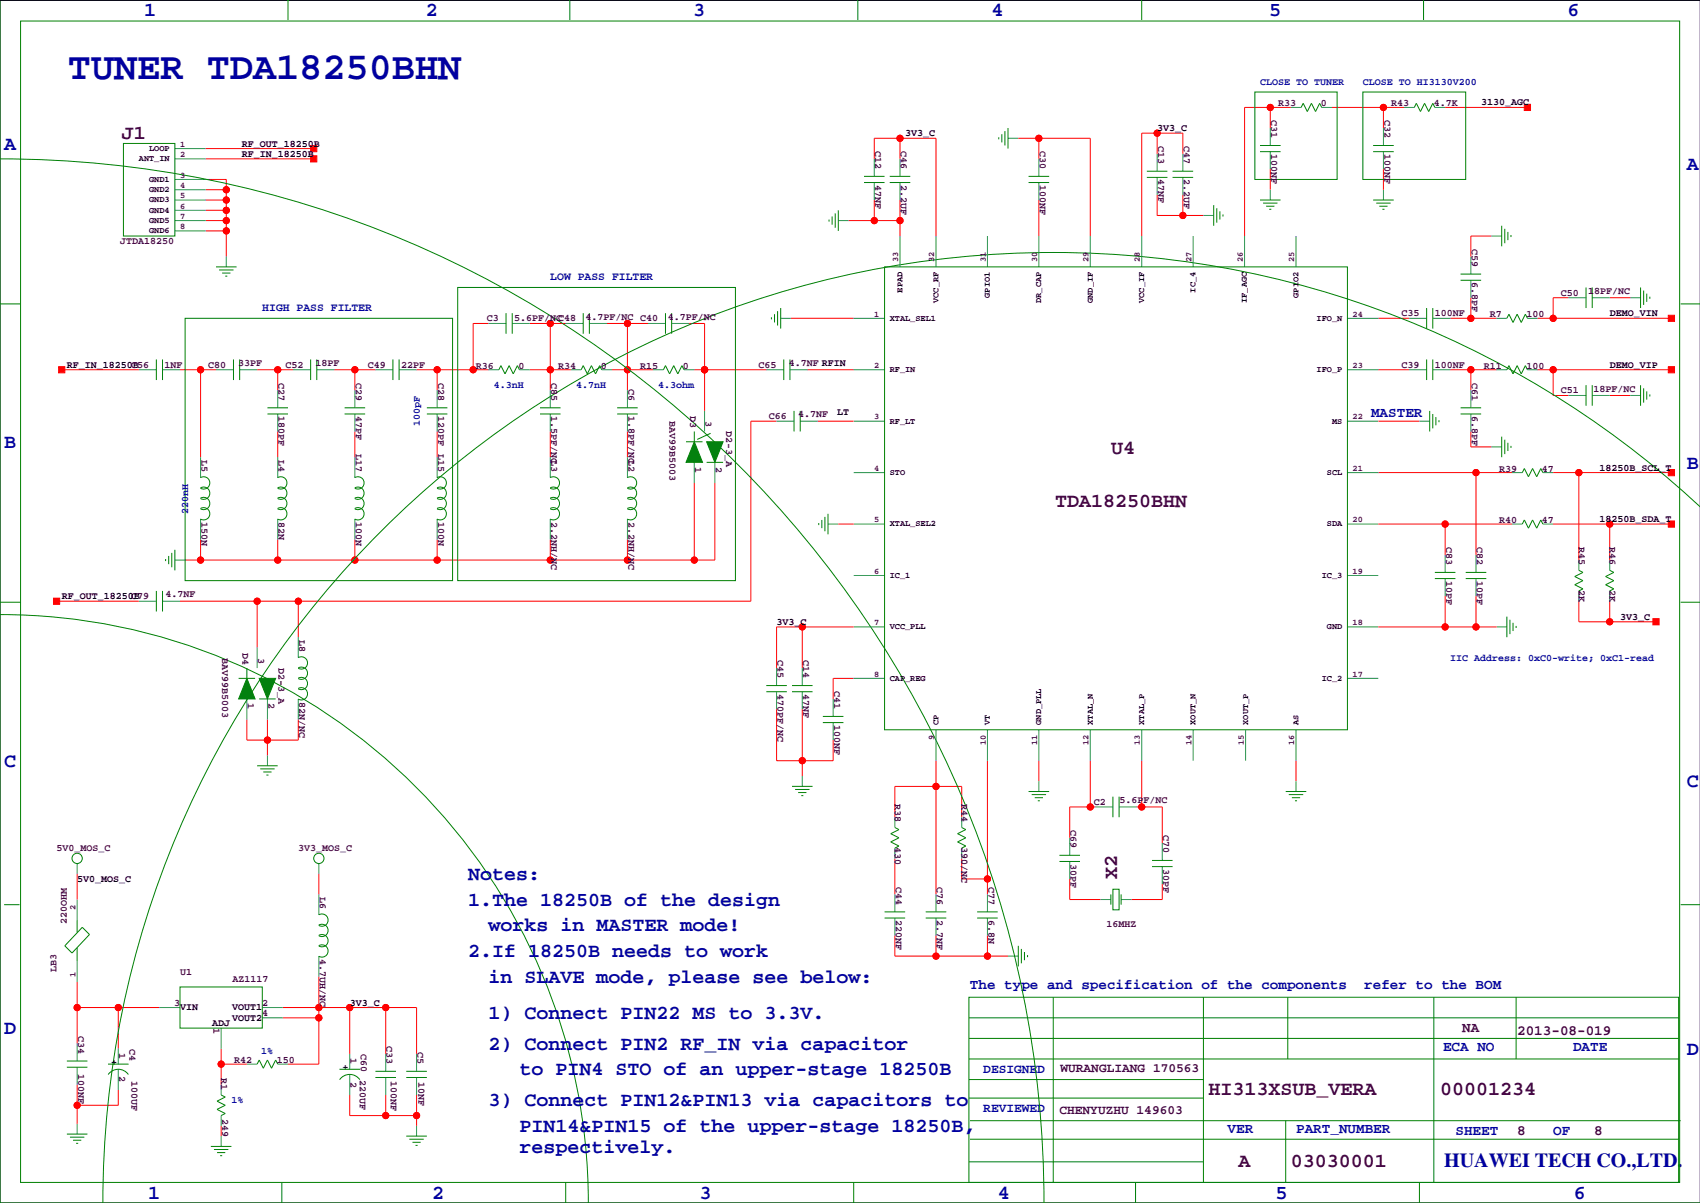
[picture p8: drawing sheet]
<svg xmlns="http://www.w3.org/2000/svg" width="420mm" height="297mm" viewBox="0 0 420 297" stroke-linecap="round" stroke-linejoin="round" font-family="sans-serif">
<path d="M419.9 .1h-419.9v296.9h419.9" fill="none" stroke="#000" stroke-width=".25"/>
<g fill="none" stroke="#008000" stroke-width=".25">
<path d="M0 -.1v297.1h419.9M71.1 0v4.9M140.7 0v4.9M211.8 0v4.9M281.9 0v4.9M351.5 0v4.9M5.1 5.2h409.7v286.8h-409.7zM-.1 39.2a257.9 257.9 0 0 1 257.9 257.9M30.5 35.4h12.7v22.9h-12.7zM246.6 33.9v.5M247.4 33.1v2.1M248.2 32.4v3.5"/>
<path d="M248.9 31.6v5.1M309.9 22.7h20.3v21.6h-20.3zM311.1 35.9h5.1M311.1 37.5h5.1M321.3 26.5l.5-1 1 2 1-2 1.1 2 1-2 .5 1M336.5 22.7h25.4v21.6h-25.4zM339.1 35.9h5.1M339.1 37.5h5.1M349.2 26.5l.6-1 1 2 1-2 1 2 1-2 .5 1M204.7 54.2v.5M205.5 53.5v2M206.2 52.7v3.5"/>
<path d="M207 51.9v5.1M213.4 43.5h5M213.4 45.1h5M219.7 43.5h5.1M219.7 45.1h5.1M254 43.5h5.1M254 45.1h5.1M283.2 42.3h5.1M283.2 43.8h5.1M289.6 42.3h5M289.6 43.8h5M299.7 50.7v5"/>
<path d="M300.5 51.4v3.6M301.2 52.2v2M302 52.9v.6M311.1 49.4h5.1M311.9 50.2h3.6M312.7 50.9h2M313.4 51.7h.5M339.1 49.4h5.1M339.9 50.2h3.5M340.6 50.9h2M341.4 51.7h.5M370.8 55.7v5.1"/>
<path d="M371.6 56.5v3.6M372.4 57.3v2M373.1 58v.5M0 75h5.1M45.7 78.6h66.1v64.8h-66.1zM53.3 65.9h5.1M54.1 66.7h3.6M54.9 67.4h2M55.6 68.2h.5M113 71h68.6v72.4h-68.6zM125 77.3v5.1M126.5 77.3v5.1"/>
<path d="M144 77.3v5.1M145.5 77.3v5.1M164.3 77.3v5.1M165.9 77.3v5.1M190.5 78.3v.6M191.3 77.6v2M192 76.8v3.6M192.8 76.1v5M218.4 65.9h114.3v114.3h-114.3zM352.3 76.1v5M353.8 76.1v5M360.7 67.7h5.1"/>
<path d="M360.7 69.2h5.1M372.1 78.6l.5-1 1 2 1-2 1.1 2 1-2 .5 1M391.7 71v5.1M393.2 71v5.1M405.1 71v5.1M405.9 71.7v3.6M406.7 72.5v2M407.4 73.3v.5M415 75h4.9M38.6 88.8v5M40.1 88.8v5M57.7 88.8v5"/>
<path d="M59.2 88.8v5M76.7 88.8v5M78.2 88.8v5M97 88.8v5M98.6 88.8v5M123.2 91.3l.5-1 1 2 1-2 1 2 1.1-2 .5 1M143.5 91.3l.5-1 1 2 1-2 1.1 2 1-2 .5 1M163.8 91.3l.5-1 1.1 2 1-2 1 2 1-2 .5 1M193.5 88.8v5M195.1 88.8v5M352.3 88.8v5M353.8 88.8v5"/>
<path d="M372.1 91.3l.5-1 1 2 1-2 1.1 2 1-2 .5 1M391.7 95.1v5.1M393.2 95.1v5.1M405.1 95.1v5.1M405.9 95.9v3.5M406.7 96.6v2.1M407.4 97.4v.5M49.5 117.9a1.52 1.52 0 0 1 2.3 1.3 1.52 1.52 0 0 1-2.3 1.3M66 100.7h5.1M66 102.2h5.1M68.6 117.9a1.52 1.52 0 0 1 2.3 1.3 1.52 1.52 0 0 1-2.3 1.3M85.1 100.7h5.1"/>
<path d="M85.1 102.2h5.1M87.6 117.9a1.52 1.52 0 0 1 2.3 1.3 1.52 1.52 0 0 1-2.3 1.3M105.4 100.7h5.1M105.4 102.2h5.1M107.9 117.9a1.52 1.52 0 0 1 2.3 1.3 1.52 1.52 0 0 1-2.3 1.3M133.3 100.7h5.1M133.3 102.2h5.1M135.9 117.9a1.52 1.52 0 0 1 2.3 1.3 1.52 1.52 0 0 1-2.3 1.3M152.4 100.7h5.1M152.4 102.2h5.1M154.9 117.9a1.52 1.52 0 0 1 2.3 1.3 1.52 1.52 0 0 1-2.3 1.3M169.4 109.1h4.1"/>
<path d="M171.4 106.5v2.6M174.5 114.2h4.1M175.5 107l-3.3 1.5M196.1 101.5v5M197.6 101.5v5M353.1 101.5v5M353.8 102.2v3.6M354.6 103v2M355.3 103.7v.6M360.7 100.7h5.1M360.7 102.2h5.1M370.8 107.8v5.1"/>
<path d="M371.6 108.6v3.5M372.4 109.3v2.1M373.1 110.1v.5M375.9 116.7l.5-1 1 2 1.1-2 1 2 1-2 .5 1M40.9 138v.5M41.7 137.3v2M42.4 136.5v3.6M43.2 135.7v5.1M49.5 120.5a1.52 1.52 0 0 1 2.3 1.3 1.52 1.52 0 0 1-2.3 1.3M49.5 123a1.52 1.52 0 0 1 2.3 1.3 1.52 1.52 0 0 1-2.3 1.3M49.5 125.6a1.52 1.52 0 0 1 2.3 1.3 1.52 1.52 0 0 1-2.3 1.3M68.6 120.5a1.52 1.52 0 0 1 2.3 1.3 1.52 1.52 0 0 1-2.3 1.3"/>
<path d="M68.6 123a1.52 1.52 0 0 1 2.3 1.3 1.52 1.52 0 0 1-2.3 1.3M68.6 125.6a1.52 1.52 0 0 1 2.3 1.3 1.52 1.52 0 0 1-2.3 1.3M87.6 120.5a1.52 1.52 0 0 1 2.3 1.3 1.52 1.52 0 0 1-2.3 1.3M87.6 123a1.52 1.52 0 0 1 2.3 1.3 1.52 1.52 0 0 1-2.3 1.3M87.6 125.6a1.52 1.52 0 0 1 2.3 1.3 1.52 1.52 0 0 1-2.3 1.3M107.9 120.5a1.52 1.52 0 0 1 2.3 1.3 1.52 1.52 0 0 1-2.3 1.3M107.9 123a1.52 1.52 0 0 1 2.3 1.3 1.52 1.52 0 0 1-2.3 1.3M107.9 125.6a1.52 1.52 0 0 1 2.3 1.3 1.52 1.52 0 0 1-2.3 1.3M135.9 120.5a1.52 1.52 0 0 1 2.3 1.3 1.52 1.52 0 0 1-2.3 1.3M135.9 123a1.52 1.52 0 0 1 2.3 1.3 1.52 1.52 0 0 1-2.3 1.3M135.9 125.6a1.52 1.52 0 0 1 2.3 1.3 1.52 1.52 0 0 1-2.3 1.3M154.9 120.5a1.52 1.52 0 0 1 2.3 1.3 1.52 1.52 0 0 1-2.3 1.3"/>
<path d="M154.9 123a1.52 1.52 0 0 1 2.3 1.3 1.52 1.52 0 0 1-2.3 1.3M154.9 125.6a1.52 1.52 0 0 1 2.3 1.3 1.52 1.52 0 0 1-2.3 1.3M202.2 129.1v.6M202.9 128.4v2M203.7 127.6v3.6M204.5 126.9v5M375.9 129.4l.5-1 1 2 1.1-2 1 2 1-2 .5 1M419.9 125.3a234.5 234.5 0 0 0-253.6-43.4 234.5 234.5 0 0 0-140.9 215.2M-.1 151.8a145.3 145.3 0 0 1 145.4 145.3M0 148.7h5.1M38.6 145.9v5.1M40.1 145.9v5.1"/>
<path d="M354.3 141.3h5.1M354.3 142.9h5.1M361.9 141.3h5.1M361.9 142.9h5.1M372.1 152.3v5M372.9 153v3.6M373.6 153.8v2M374.4 154.5v.6M389.9 140.8l1 .5-2 1.1 2 1-2 1 2 1-1 .5M397.5 140.8l1 .5-2 1.1 2 1-2 1 2 1-1 .5M415 148.7h4.9M58.9 167.5h4.1"/>
<path d="M61 165v2.5M64 172.6h4.1M73.6 164.9a1.52 1.52 0 0 1 2.3 1.3 1.52 1.52 0 0 1-2.3 1.3M73.6 167.5a1.52 1.52 0 0 1 2.3 1.3 1.52 1.52 0 0 1-2.3 1.3M73.6 162.4a1.52 1.52 0 0 1 2.3 1.3 1.52 1.52 0 0 1-2.3 1.3M73.6 170a1.52 1.52 0 0 1 2.3 1.3 1.52 1.52 0 0 1-2.3 1.3M189.2 169.3h5.1M189.2 170.8h5.1M195.6 169.3h5.1M195.6 170.8h5.1M203.2 176.9h5.1M203.2 178.4h5.1"/>
<path d="M63.5 189.1h5.1M64.3 189.9h3.5M65 190.6h2.1M65.8 191.4h.5M195.6 194.2h5.1M196.3 194.9h3.6M197.1 195.7h2M197.9 196.5h.5M254 195.4h5.1M254.8 196.2h3.5M255.5 197h2.1M256.3 197.7h.5"/>
<path d="M274.8 196.7v5.1M276.4 196.7v5.1M317.5 195.4h5.1M318.3 196.2h3.5M319 197h2.1M319.8 197.7h.5M221 204.3l1 .5-2 1.1 2 1-2 1 2 1-1 .5M237.5 204.3l1 .5-2 1.1 2 1-2 1 2 1-1 .5M261.6 211.2h5.1M261.6 212.7h5.1M274.8 219.6h1.6v5h-1.6zM284.5 212.5h5.1"/>
<path d="M284.5 214h5.1M1 223.4h3.8M19 227.2v3M19 234v3.3M20.3 229l1.8 1.7-4.3 4.6-1.8-1.8zM78.7 228.4a1.52 1.52 0 0 1 2.3 1.3 1.52 1.52 0 0 1-2.3 1.3M78.7 231a1.52 1.52 0 0 1 2.3 1.3 1.52 1.52 0 0 1-2.3 1.3M78.7 225.9a1.52 1.52 0 0 1 2.3 1.3 1.52 1.52 0 0 1-2.3 1.3M78.7 233.5a1.52 1.52 0 0 1 2.3 1.3 1.52 1.52 0 0 1-2.3 1.3M218.4 225.2h5.1M218.4 226.7h5.1M228.6 225.2h5.1"/>
<path d="M228.6 226.7h5.1M241.3 225.2h5.1M241.3 226.7h5.1M251.5 233.5v5.1M252.2 234.3v3.6M253 235.1v2M253.7 235.8v.5M274.3 220.8v2.6M276.9 220.8v2.6M415 223.4h4.9M44.4 243.7h20.4v10.2h-20.4zM239.3 246.2h175.2v45.8h-175.2z"/>
<path d="M239.3 251.3h175.2M239.3 256.4h175.2M260.1 246.2v45.8M297.2 246.2v45.8M318 246.2v15.3M354.1 246.2v45.8M374.4 246.2v15.3M16.5 262h5.1M16.5 263.5h5.1M26.7 262.7h5M26.7 265.3a3 3 0 0 1 5 0M54.6 270.4l1 .5-2 1 2 1-2 1 2 1-1 .5"/>
<path d="M63.5 262.7l.5-1 1 2.1 1-2.1 1.1 2.1 1-2.1 .5 1M83.8 264h5.1M83.9 266.6a3 3 0 0 1 5 0M92.7 264.5h5.1M92.7 266.1h5.1M100.3 264.5h5.1M100.3 266.1h5.1M239.3 266.6h57.9M239.3 261.5h175.2M239.3 271.1h57.9M239.5 276.7h175.5M317.5 276.7v15.3"/>
<path d="M16.5 280h5.1M17.3 280.8h3.5M18 281.5h2.1M18.8 282.3h.5M52.1 283.1h5M52.8 283.8h3.6M53.6 284.6h2M54.4 285.4h.5M69.6 292v5M100.3 280.5h5.1M101.1 281.3h3.5M101.9 282.1h2"/>
<path d="M102.6 282.8h.5M139.7 292v5M210.8 292v5M239.3 286.9h57.9M239.5 281.3h175M280.4 292v5M350.5 292v5M383.5 287.4h.1"/>
<circle cx="19" cy="211.9" r="1.27"/>
<circle cx="78.7" cy="211.9" r="1.27"/>
</g>
<g fill="none" stroke="#008080" stroke-width=".25">
<path d="M43.2 39.2h7.6M43.2 36.7h7.6M215.9 39.2v4.3M222.2 39.2v4.3M248.9 34.1h2.6M256.5 39.2v4.3M285.8 38v4.3M292.1 38v4.3M313.7 31.6v4.3M313.7 37.5v4.3M318.8 26.5h2.5M326.4 26.5h2.5"/>
<path d="M341.6 31.6v4.3M341.6 37.5v4.3M346.7 26.5h2.5M354.3 26.5h2.6M43.2 54.5h7.6M43.2 44.3h7.6M43.2 46.8h7.6M43.2 49.4h7.6M43.2 51.9h7.6M43.2 57h7.6M207 54.5h2.5M215.9 45.1v4.3"/>
<path d="M222.2 45.1v4.3M222.2 58.3v7.6M231.1 58.3v7.6M243.8 58.3v7.6M256.5 45.1v4.3M256.5 58.3v7.6M269.2 58.3v7.6M281.9 58.3v7.6M285.8 43.8v4.3M292.1 43.8v4.3M294.6 58.3v7.6M297.2 53.2h2.5"/>
<path d="M307.3 58.3v7.6M313.7 46.8v2.6M320 58.3v7.6M341.6 46.8v2.6M368.3 58.3h2.5M55.9 63.4v2.5M120.6 79.9h4.4M126.5 79.9h4.3M139.7 79.9h4.3M145.5 79.9h4.4M160 79.9h4.3M165.9 79.9h4.3"/>
<path d="M192.8 78.6h2.5M210.8 78.6h7.6M332.7 78.6h7.7M348 78.6h4.3M353.8 78.6h4.3M363.2 63.4v4.3M363.2 69.2v4.3M369.6 78.6h2.5M377.2 78.6h2.5M387.3 73.5h4.4M393.2 73.5h4.3M402.6 73.5h2.5"/>
<path d="M34.3 91.3h4.3M40.1 91.3h4.3M53.3 91.3h4.4M59.2 91.3h4.3M68.6 96.4v4.3M72.4 91.3h4.3M78.2 91.3h4.3M87.6 96.4v4.3M92.7 91.3h4.3M98.6 91.3h4.3M107.9 96.4v4.3M120.6 91.3h2.6"/>
<path d="M128.3 91.3h2.5M135.9 96.4v4.3M141 91.3h2.5M148.6 91.3h2.5M154.9 96.4v4.3M161.3 91.3h2.5M168.9 91.3h2.5M189.2 91.3h4.3M195.1 91.3h4.3M210.8 91.3h7.6M332.7 91.3h7.7M348 91.3h4.3"/>
<path d="M353.8 91.3h4.3M363.2 96.4v4.3M369.6 91.3h2.5M377.2 91.3h2.5M387.3 97.6h4.4M393.2 97.6h4.3M402.6 97.6h2.5M49.5 112.9v5.1M68.6 102.2v4.3M68.6 112.9v5.1M87.6 102.2v4.3M87.6 112.9v5.1"/>
<path d="M107.9 102.2v4.3M107.9 112.9v5.1M135.9 102.2v4.3M135.9 112.9v5.1M154.9 102.2v4.3M154.9 112.9v5.1M171.4 114.2v5M174 101.5v5M176.5 114.2v5M191.8 104h4.3M197.6 104h4.3M210.8 104h7.6"/>
<path d="M210.8 116.7h7.6M332.7 104h7.7M332.7 116.7h7.7M350.5 104h2.6M363.2 102.2v4.3M368.3 110.3h2.5M373.4 116.7h2.5M381 116.7h2.5M43.2 138.3h2.5M49.5 128.1v5.1M68.6 128.1v5.1M87.6 128.1v5.1"/>
<path d="M107.9 128.1v5.1M135.9 128.1v5.1M154.9 128.1v5.1M204.5 129.4h2.5M210.8 129.4h7.6M332.7 129.4h7.7M356.9 137v4.3M364.5 137v4.3M373.4 129.4h2.5M381 129.4h2.5M389.9 138.3v2.5M397.5 138.3v2.5"/>
<path d="M34.3 148.4h4.3M40.1 148.4h4.3M63.5 159.9v5.1M73.7 157.3v5.1M210.8 154.8h7.6M210.8 142.1h7.6M332.7 154.8h7.7M332.7 142.1h7.7M356.9 142.9v4.3M364.5 142.9v4.3M369.6 154.8h2.5M389.9 145.9v2.5"/>
<path d="M397.5 145.9v2.5M61 172.6v5.1M66 172.6v5.1M73.7 172.6v5.1M191.8 165v4.3M191.8 170.8v4.3M198.1 165v4.3M198.1 170.8v4.3M205.7 172.6v4.3M205.7 178.4v4.3M210.8 167.5h7.6M332.7 167.5h7.7"/>
<path d="M66 186.5v2.6M198.1 191.6v2.6M231.1 180.2v7.6M243.8 180.2v7.6M256.5 180.2v7.6M256.5 192.9v2.5M269.2 180.2v7.6M270.5 199.2h4.3M276.4 199.2h4.3M281.9 180.2v7.6M294.6 180.2v7.6M307.6 180.2v7.6"/>
<path d="M320 180.2v7.6M320 192.9v2.5M19 213.2v2.6M78.7 213.2v2.6M221 201.8v2.5M221 209.4v2.5M237.5 201.8v2.5M237.5 209.4v2.5M264.2 206.9v4.3M264.2 212.7v4.3M287 208.1v4.4M287 214v4.3"/>
<path d="M19 222.1v5.1M19 237.3v5.1M78.7 220.8v5.1M78.7 236.1v5.1M221 220.8v4.4M221 226.7v4.3M231.1 220.8v4.4M231.1 226.7v4.3M243.8 220.8v4.4M243.8 226.7v4.3M248.9 236.1h2.6M271.8 222.1h2.5"/>
<path d="M276.9 222.1h2.5M19 257.7v4.3M29.2 258.9v3.8M39.4 248.8h5M54.6 253.9v5M64.8 248.8h5M64.8 251.3h5M19 263.5v4.3M19 277.5v2.5M29.2 264v5.1M54.6 267.8v2.6M54.6 275.4v2.6"/>
<path d="M61 262.7h2.5M68.6 262.7h2.5M86.4 260.2v3.8M86.4 265.3v5.1M95.2 260.2v4.3M95.2 266.1v4.3M102.9 260.2v4.3M102.9 266.1v4.3M102.9 278v2.5M54.6 280.5v2.6"/>
</g>
<g fill="none" stroke="#f00" stroke-width=".25">
<path d="M50.8 39.2h26.7M50.8 36.7h26.7M215.9 39.2v-5.1h15.2v24.2M222.2 34.1v5.1M251.5 34.1h17.7v24.2M256.5 34.1v5.1M285.8 32.9v5.1M292.1 38v-5.1h-10.2v25.4M313.7 26.5v5.1M318.8 26.5h-11.5v31.8M328.9 26.5h17.8M341.6 26.5v5.1"/>
<path d="M356.9 26.5h20.3M50.8 44.3h5.1v19.1M50.8 57h5.1M50.8 54.5h5.1M50.8 51.9h5.1M50.8 49.4h5.1M50.8 46.8h5.1M209.5 54.5h12.7M215.9 49.4v5.1M222.2 49.4v8.9M256.5 49.4v8.9M285.8 48.1v5.1h11.4"/>
<path d="M292.1 48.1v5.1M313.7 41.8v5M341.6 41.8v5M368.3 58.3h-5.1v5.1M120.6 79.9h-3.8v11.4M130.8 79.9h8.9M135.9 79.9v16.5M149.9 79.9h10.1M154.9 79.9v16.5M170.2 79.9h3.8v21.6M195.3 78.6h15.5M340.4 78.6h7.6"/>
<path d="M358.1 78.6h11.5M363.2 73.5v5.1M379.7 78.6h33M387.3 73.5h-3.8v5.1M397.5 73.5h5.1M15.2 91.3h19.1M44.4 91.3h8.9M49.5 91.3v21.6M63.5 91.3h8.9M68.6 91.3v5.1M82.5 91.3h10.2M87.6 91.3v5.1"/>
<path d="M102.9 91.3h17.7M107.9 91.3v5.1M130.8 91.3h10.2M151.1 91.3h10.2M171.4 91.3h17.8M174 91.3h.1M199.4 91.3h11.4M340.4 91.3h7.6M358.1 91.3h11.5M363.2 91.3v5.1M379.7 91.3h33M383.5 91.3v6.3h3.8"/>
<path d="M397.5 97.6h5.1M68.6 106.5v6.4M87.6 106.5v6.4M107.9 106.5v6.4M135.9 106.5v6.4M154.9 106.5v6.4M171.4 119.2v19.1M176.5 119.2v19.1h-130.8M191.8 104h-6.4v44.4h-141M201.9 104h8.9M340.4 104h10.1M340.4 116.7h33"/>
<path d="M363.2 106.5v3.8h5.1M364.5 116.7v20.3M383.5 116.7h29.2M389.9 116.7v21.6M49.5 133.2v5.1M68.6 133.2v5.1M87.6 133.2v5.1M107.9 133.2v5.1M135.9 133.2v5.1M154.9 133.2v5.1M207 129.4h3.8M340.4 129.4h33"/>
<path d="M356.9 129.4v7.6M383.5 129.4h29.2M397.5 129.4v8.9M14 148.4h20.3M63.5 148.4v11.5M73.7 148.4v8.9M198.1 154.8v10.2M210.8 154.8h-19v10.2M340.4 154.8h29.2M356.9 147.2v7.6M364.5 147.2v7.6M389.9 148.4v5.1h19"/>
<path d="M397.5 148.4v5.1M61 177.7v5h12.7v-5M66 177.7v8.8M191.8 175.1v12.7h13.9v-5.1M198.1 175.1v16.5M210.8 167.5h-5.1v5.1M231.1 187.8v33M243.8 187.8v33M256.5 187.8v5.1M269.2 187.8v11.4M270.5 199.2h-6.3v7.7M280.7 199.2h6.3v8.9"/>
<path d="M281.9 187.8v11.4M320 187.8v5.1M19 215.8v6.3M78.7 215.8v5M221 201.8v-7.6h16.5v7.6M221 211.9v8.9M237.5 211.9v5.1h6.3M264.2 217v5.1h7.6M287 218.3v3.8h-7.6M221 231v5.1h27.9M231.1 231v5.1M243.8 231v5.1"/>
<path d="M19 242.4v15.3M19 248.8h20.4M29.2 248.8v10.1M54.6 258.9v8.9M69.8 248.8h33.1v11.4M69.8 251.3h8.9M78.7 241.2v21.5h-7.6M86.4 248.8v11.4M95.2 248.8v11.4M19 267.8v9.7M29.2 269.1v3.8h-10.2M54.6 278v2.5"/>
<path d="M54.6 262.7h6.4M86.4 270.4v5h16.5M95.2 270.4v5M102.9 270.4v7.6"/>
<circle cx="222.3" cy="34.1" r=".76"/>
<circle cx="256.5" cy="34.1" r=".76"/>
<circle cx="285.8" cy="32.9" r=".76"/>
<circle cx="313.7" cy="26.5" r=".76"/>
<circle cx="341.6" cy="26.5" r=".76"/>
<circle cx="55.9" cy="51.9" r=".76"/>
<circle cx="55.9" cy="46.8" r=".76"/>
<circle cx="55.9" cy="54.5" r=".76"/>
<circle cx="55.9" cy="57" r=".76"/>
<circle cx="55.9" cy="49.4" r=".76"/>
<circle cx="215.9" cy="54.5" r=".76"/>
<circle cx="222.3" cy="54.5" r=".76"/>
<circle cx="292.1" cy="53.2" r=".76"/>
<circle cx="135.9" cy="79.9" r=".76"/>
<circle cx="154.9" cy="79.9" r=".76"/>
<circle cx="363.2" cy="78.6" r=".76"/>
<circle cx="383.5" cy="78.6" r=".76"/>
<circle cx="49.5" cy="91.3" r=".76"/>
<circle cx="68.6" cy="91.3" r=".76"/>
<circle cx="87.6" cy="91.3" r=".76"/>
<circle cx="108" cy="91.3" r=".76"/>
<circle cx="116.8" cy="91.3" r=".76"/>
<circle cx="135.9" cy="91.3" r=".76"/>
<circle cx="154.9" cy="91.3" r=".76"/>
<circle cx="174" cy="91.3" r=".76"/>
<circle cx="363.2" cy="91.3" r=".76"/>
<circle cx="383.5" cy="91.3" r=".76"/>
<circle cx="364.5" cy="116.7" r=".76"/>
<circle cx="389.9" cy="116.7" r=".76"/>
<circle cx="49.5" cy="138.3" r=".76"/>
<circle cx="68.6" cy="138.3" r=".76"/>
<circle cx="87.6" cy="138.3" r=".76"/>
<circle cx="108" cy="138.3" r=".76"/>
<circle cx="135.9" cy="138.3" r=".76"/>
<circle cx="154.9" cy="138.3" r=".76"/>
<circle cx="171.5" cy="138.3" r=".76"/>
<circle cx="356.9" cy="129.4" r=".76"/>
<circle cx="397.5" cy="129.4" r=".76"/>
<circle cx="63.5" cy="148.4" r=".76"/>
<circle cx="73.7" cy="148.4" r=".76"/>
<circle cx="198.1" cy="154.8" r=".76"/>
<circle cx="356.9" cy="154.8" r=".76"/>
<circle cx="364.5" cy="154.8" r=".76"/>
<circle cx="397.5" cy="153.5" r=".76"/>
<circle cx="66" cy="182.7" r=".76"/>
<circle cx="198.1" cy="187.8" r=".76"/>
<circle cx="231.1" cy="194.2" r=".76"/>
<circle cx="269.2" cy="199.2" r=".76"/>
<circle cx="281.9" cy="199.2" r=".76"/>
<circle cx="243.8" cy="217" r=".76"/>
<circle cx="231.1" cy="236.1" r=".76"/>
<circle cx="243.8" cy="236.1" r=".76"/>
<circle cx="19.1" cy="248.8" r=".76"/>
<circle cx="29.2" cy="248.8" r=".76"/>
<circle cx="78.7" cy="248.8" r=".76"/>
<circle cx="78.7" cy="251.3" r=".76"/>
<circle cx="86.4" cy="248.8" r=".76"/>
<circle cx="95.3" cy="248.8" r=".76"/>
<circle cx="19.1" cy="272.9" r=".76"/>
<circle cx="54.6" cy="262.7" r=".76"/>
<circle cx="95.3" cy="275.4" r=".76"/>
<circle cx="102.9" cy="275.4" r=".76"/>
</g>
<g fill="#f00" stroke="#f00" stroke-width=".25">
<path d="M76.7 38.5h1.5v1.5h-1.5z" fill-rule="evenodd"/>
<path d="M376.4 25.8h1.6v1.5h-1.6z" fill-rule="evenodd"/>
<path d="M412 77.8h1.5v1.6h-1.5z" fill-rule="evenodd"/>
<path d="M412 90.5h1.5v1.6h-1.5z" fill-rule="evenodd"/>
<path d="M408.2 152.8h1.5v1.5h-1.5z" fill-rule="evenodd"/>
<path d="M412 115.9h1.5v1.6h-1.5z" fill-rule="evenodd"/>
<path d="M412 128.6h1.5v1.6h-1.5z" fill-rule="evenodd"/>
<path d="M14.5 90.5h1.5v1.6h-1.5z" fill-rule="evenodd"/>
<path d="M76.7 35.9h1.5v1.6h-1.5z" fill-rule="evenodd"/>
<path d="M13.2 147.7h1.5v1.5h-1.5z" fill-rule="evenodd"/>
<circle cx="19.1" cy="272.9" r=".76"/>
<circle cx="95.3" cy="275.4" r=".76"/>
<circle cx="102.9" cy="275.4" r=".76"/>
<circle cx="29.2" cy="248.8" r=".76"/>
<circle cx="19.1" cy="248.8" r=".76"/>
<circle cx="66" cy="182.7" r=".76"/>
<circle cx="63.5" cy="148.4" r=".76"/>
<circle cx="73.7" cy="148.4" r=".76"/>
<circle cx="55.9" cy="57" r=".76"/>
<circle cx="55.9" cy="54.5" r=".76"/>
<circle cx="55.9" cy="51.9" r=".76"/>
<circle cx="55.9" cy="49.4" r=".76"/>
<circle cx="55.9" cy="46.8" r=".76"/>
<circle cx="49.5" cy="91.3" r=".76"/>
<circle cx="68.6" cy="91.3" r=".76"/>
<circle cx="87.6" cy="91.3" r=".76"/>
<circle cx="108" cy="91.3" r=".76"/>
<circle cx="116.8" cy="91.3" r=".76"/>
<circle cx="135.9" cy="91.3" r=".76"/>
<circle cx="135.9" cy="79.9" r=".76"/>
<circle cx="154.9" cy="79.9" r=".76"/>
<circle cx="154.9" cy="91.3" r=".76"/>
<circle cx="243.8" cy="217" r=".76"/>
<circle cx="231.1" cy="194.2" r=".76"/>
<circle cx="269.2" cy="199.2" r=".76"/>
<circle cx="364.5" cy="154.8" r=".76"/>
<circle cx="356.9" cy="154.8" r=".76"/>
<circle cx="356.9" cy="129.4" r=".76"/>
<circle cx="364.5" cy="116.7" r=".76"/>
<circle cx="363.2" cy="91.3" r=".76"/>
<circle cx="363.2" cy="78.6" r=".76"/>
<circle cx="341.6" cy="26.5" r=".76"/>
<circle cx="313.7" cy="26.5" r=".76"/>
<circle cx="256.5" cy="34.1" r=".76"/>
<circle cx="222.3" cy="34.1" r=".76"/>
<circle cx="54.6" cy="262.7" r=".76"/>
<circle cx="215.9" cy="54.5" r=".76"/>
<circle cx="222.3" cy="54.5" r=".76"/>
<circle cx="383.5" cy="78.6" r=".76"/>
<circle cx="383.5" cy="91.3" r=".76"/>
<circle cx="285.8" cy="32.9" r=".76"/>
<circle cx="397.5" cy="153.5" r=".76"/>
<circle cx="389.9" cy="116.7" r=".76"/>
<circle cx="397.5" cy="129.4" r=".76"/>
<circle cx="243.8" cy="236.1" r=".76"/>
<circle cx="231.1" cy="236.1" r=".76"/>
<circle cx="198.1" cy="154.8" r=".76"/>
<circle cx="174" cy="91.3" r=".76"/>
<circle cx="49.5" cy="138.3" r=".76"/>
<circle cx="68.6" cy="138.3" r=".76"/>
<circle cx="87.6" cy="138.3" r=".76"/>
<circle cx="108" cy="138.3" r=".76"/>
<circle cx="135.9" cy="138.3" r=".76"/>
<circle cx="154.9" cy="138.3" r=".76"/>
<circle cx="171.5" cy="138.3" r=".76"/>
<circle cx="198.1" cy="187.8" r=".76"/>
<circle cx="86.4" cy="248.8" r=".76"/>
<circle cx="95.3" cy="248.8" r=".76"/>
<circle cx="78.7" cy="251.3" r=".76"/>
<circle cx="78.7" cy="248.8" r=".76"/>
<circle cx="281.9" cy="199.2" r=".76"/>
<circle cx="292.1" cy="53.2" r=".76"/>
</g>
<g fill="#008000" stroke="#008000" stroke-width=".25">
<path d="M171.4 109.1l2.1 5.1h-4.1z" fill-rule="evenodd"/>
<path d="M174.5 109.1h4.1l-2.1 5.1z" fill-rule="evenodd"/>
<path d="M61 167.5l2 5.1h-4.1z" fill-rule="evenodd"/>
<path d="M64 167.5h4.1l-2.1 5.1z" fill-rule="evenodd"/>
</g>
<text font-size="9.5" fill="#0000a0" x="16.8" y="19.5">TUNER TDA18250BHN</text>
<g font-size="4.9" fill="#0000a0">
<text x="35.6" y="3.9">1</text>
<text x="105.2" y="3.9">2</text>
<text x="171.2" y="3.9">3</text>
<text x="244.9" y="3.9">4</text>
<text x="313.4" y="3.9">5</text>
<text x="387.1" y="3.9">6</text>
<text x="1" y="36.9">A</text>
<text x="416.6" y="42">A</text>
<text x="1" y="110.6">B</text>
<text x="416.6" y="115.7">B</text>
<text x="1" y="189.3">C</text>
<text x="416.6" y="194.4">C</text>
<text x="115.6" y="217.3">Notes:</text>
<text x="115.6" y="223.6">1.The 18250B of the design</text>
<text x="120.6" y="230">works in MASTER mode!</text>
<text x="115.6" y="236.3">2.If 18250B needs to work</text>
<text x="120.6" y="242.7">in SLAVE mode, please see below:</text>
<text x="120.6" y="251.6">1) Connect PIN22 MS to 3.3V.</text>
<text x="1" y="255.4">D</text>
<text x="120.6" y="259.2">2) Connect PIN2 RF_IN via capacitor</text>
<text x="416.6" y="260.5">D</text>
<text x="128.3" y="265.5">to PIN4 STO of an upper-stage 18250B</text>
<text x="120.6" y="273.2">3) Connect PIN12&amp;PIN13 via capacitors to</text>
<text x="128.3" y="279.5">PIN14&amp;PIN15 of the upper-stage 18250B,</text>
<text x="128.3" y="284.6">respectively.</text>
<text x="356.6" y="288">HUAWEI TECH CO.,LTD.</text>
<text x="36.6" y="296">1</text>
<text x="106.7" y="296">2</text>
<text x="172.7" y="296">3</text>
<text x="246.4" y="296">4</text>
<text x="315" y="296">5</text>
<text x="388.6" y="296">6</text>
</g>
<g font-size="4.9" fill="#400040">
<text x="30.1" y="34.3">J1</text>
<text x="274.4" y="112">U4</text>
<text x="260.6" y="125.2">TDA18250BHN</text>
<text x="275.9" y="217" transform="rotate(-90 275.9 217)">X2</text>
<text x="298.5" y="270.5">HI313XSUB_VERA</text>
<text x="355.6" y="270.5">00001234</text>
<text x="305.9" y="288.3">A</text>
<text x="318.8" y="288.3">03030001</text>
</g>
<g font-size="3.5" fill="#0000a0">
<text x="338.6" y="103">MASTER</text>
<text x="239.5" y="244.2">The type and specification of the components</text>
<text x="336.9" y="244.2">refer to the BOM</text>
<text x="356.4" y="259.4">ECA NO</text>
<text x="388.5" y="259.4">DATE</text>
<text x="303.1" y="279.7">VER</text>
<text x="320.1" y="279.7">PART_NUMBER</text>
<text x="359.4" y="280.3">SHEET</text>
<text x="383.5" y="280.3">OF</text>
</g>
<g font-size="3.5" fill="#400040">
<text x="361.1" y="254.9">NA</text>
<text x="374.6" y="255.7">2013-08-019</text>
<text x="374.6" y="280.3">8</text>
<text x="393.7" y="280.3">8</text>
</g>
<g font-size="3.2" fill="#0000a0">
<text x="242.8" y="264.9">DESIGNED</text>
<text x="242.8" y="274.5">REVIEWED</text>
</g>
<g font-size="3.2" fill="#400040">
<text x="261.9" y="264.7">WURANGLIANG 170563</text>
<text x="261.6" y="275.1">CHENYUZHU 149603</text>
</g>
<g font-size="2.8" fill="#0000a0">
<text x="135.9" y="69.1">LOW PASS FILTER</text>
<text x="64.8" y="76.8">HIGH PASS FILTER</text>
</g>
<g font-size="2.5" fill="#0000a0">
<text x="311.2" y="20.9">CLOSE TO TUNER</text>
<text x="336.6" y="20.9">CLOSE TO HI3130V200</text>
<text x="121.9" y="95.9">4.3nH</text>
<text x="142.2" y="95.9">4.7nH</text>
<text x="162.6" y="95.9">4.3ohm</text>
<text x="103.6" y="105.3" transform="rotate(-90 103.6 105.3)">100pF</text>
<text x="46.5" y="126.9" transform="rotate(-90 46.5 126.9)">220nH</text>
<text x="358.1" y="163.2">IIC Address: 0xC0-write; 0xC1-read</text>
<text x="64.5" y="260.2">1%</text>
<text x="57.1" y="272.4">1%</text>
</g>
<g font-size="2.5" fill="#400040">
<text x="313.9" y="29.7" transform="rotate(90 313.9 29.7)">C31</text>
<text x="315.6" y="26.3">R33</text>
<text x="326.1" y="26.3">0</text>
<text x="341.9" y="29.7" transform="rotate(90 341.9 29.7)">C32</text>
<text x="343.5" y="26.3">R43</text>
<text x="354.1" y="26.3">4.7K</text>
<text x="216.1" y="37.3" transform="rotate(90 216.1 37.3)">C12</text>
<text x="222.5" y="37.3" transform="rotate(90 222.5 37.3)">C46</text>
<text x="256.8" y="37.3" transform="rotate(90 256.8 37.3)">C30</text>
<text x="286" y="36.1" transform="rotate(90 286 36.1)">C13</text>
<text x="292.3" y="36.1" transform="rotate(90 292.3 36.1)">C47</text>
<text x="313.9" y="38" transform="rotate(90 313.9 38)">100NF</text>
<text x="341.9" y="38" transform="rotate(90 341.9 38)">100NF</text>
<text x="216.1" y="45.6" transform="rotate(90 216.1 45.6)">47NF</text>
<text x="222.5" y="45.6" transform="rotate(90 222.5 45.6)">2.2UF</text>
<text x="256.8" y="45.6" transform="rotate(90 256.8 45.6)">100NF</text>
<text x="286" y="44.3" transform="rotate(90 286 44.3)">47NF</text>
<text x="292.3" y="44.3" transform="rotate(90 292.3 44.3)">2.2UF</text>
<text x="29.7" y="60.2">JTDA18250</text>
<text x="363.4" y="61.5" transform="rotate(90 363.4 61.5)">C59</text>
<text x="363.4" y="69.7" transform="rotate(90 363.4 69.7)">6.8PF</text>
<text x="385.4" y="73">C50</text>
<text x="392.2" y="72.6">18PF/NC</text>
<text x="120.2" y="79.4">C3</text>
<text x="127" y="79.4">5.6PF/NCC48</text>
<text x="144.6" y="78.9">4.7PF/NC C40</text>
<text x="164.9" y="78.9">4.7PF/NC</text>
<text x="346.1" y="78.1">C35</text>
<text x="354.3" y="78.1">100NF</text>
<text x="367.9" y="78.3">R7</text>
<text x="376.9" y="78.3">100</text>
<text x="32.4" y="90.8">C56</text>
<text x="40.6" y="90.8">1NF</text>
<text x="51.4" y="90.8">C80</text>
<text x="58.8" y="90.4">33PF</text>
<text x="68.8" y="94.5" transform="rotate(90 68.8 94.5)">C27</text>
<text x="70.5" y="90.8">C52</text>
<text x="77.9" y="90.4">18PF</text>
<text x="87.9" y="94.5" transform="rotate(90 87.9 94.5)">C29</text>
<text x="90.8" y="90.8">C49</text>
<text x="99.1" y="90.8">22PF</text>
<text x="108.2" y="94.5" transform="rotate(90 108.2 94.5)">C28</text>
<text x="117.5" y="91">R36</text>
<text x="128" y="91">0</text>
<text x="136.1" y="94.5" transform="rotate(90 136.1 94.5)">C85</text>
<text x="137.8" y="91">R34</text>
<text x="148.3" y="91">0</text>
<text x="155.2" y="96" transform="rotate(90 155.2 96)">C6</text>
<text x="158.1" y="91">R15</text>
<text x="168.7" y="91">0</text>
<text x="187.3" y="90.8">C65</text>
<text x="194.8" y="90.4">4.7NF RFIN</text>
<text x="346.1" y="90.8">C39</text>
<text x="354.3" y="90.8">100NF</text>
<text x="363.4" y="94.5" transform="rotate(90 363.4 94.5)">C61</text>
<text x="366.4" y="91">R11</text>
<text x="376.9" y="91">100</text>
<text x="385.4" y="97.1">C51</text>
<text x="393.5" y="96.7">18PF/NC</text>
<text x="68.8" y="102.7" transform="rotate(90 68.8 102.7)">180PF</text>
<text x="87.9" y="102.7" transform="rotate(90 87.9 102.7)">47PF</text>
<text x="108.2" y="102.7" transform="rotate(90 108.2 102.7)">120PF</text>
<text x="136.1" y="102.7" transform="rotate(90 136.1 102.7)">1.5PF/NCL3</text>
<text x="155.2" y="102.7" transform="rotate(90 155.2 102.7)">1.8PF/NCL2</text>
<text x="165.3" y="104" transform="rotate(90 165.3 104)">BAV99B5003</text>
<text x="170.4" y="102.7" transform="rotate(90 170.4 102.7)">D3</text>
<text x="174.2" y="104" transform="rotate(90 174.2 104)">3</text>
<text x="179.3" y="106.5" transform="rotate(90 179.3 106.5)">D2-3_A</text>
<text x="189.9" y="103.5">C66</text>
<text x="197.1" y="103.1">4.7NF</text>
<text x="363.4" y="102.7" transform="rotate(90 363.4 102.7)">6.8PF</text>
<text x="49.8" y="113.5" transform="rotate(90 49.8 113.5)">L5</text>
<text x="68.8" y="113.5" transform="rotate(90 68.8 113.5)">L4</text>
<text x="87.9" y="112" transform="rotate(90 87.9 112)">L17</text>
<text x="108.2" y="112" transform="rotate(90 108.2 112)">L15</text>
<text x="171.7" y="115.2" transform="rotate(90 171.7 115.2)">1</text>
<text x="176.8" y="115.2" transform="rotate(90 176.8 115.2)">2</text>
<text x="370.2" y="116.4">R39</text>
<text x="380.7" y="116.4">47</text>
<text x="49.8" y="128.9" transform="rotate(90 49.8 128.9)">150N</text>
<text x="68.8" y="128.9" transform="rotate(90 68.8 128.9)">82N</text>
<text x="87.9" y="128.9" transform="rotate(90 87.9 128.9)">100N</text>
<text x="108.2" y="128.9" transform="rotate(90 108.2 128.9)">100N</text>
<text x="136.1" y="128.9" transform="rotate(90 136.1 128.9)">2.2NH/NC</text>
<text x="155.2" y="128.9" transform="rotate(90 155.2 128.9)">2.2NH/NC</text>
<text x="370.2" y="129.1">R40</text>
<text x="380.7" y="129.1">47</text>
<text x="357.1" y="135.1" transform="rotate(90 357.1 135.1)">C83</text>
<text x="364.7" y="135.1" transform="rotate(90 364.7 135.1)">C82</text>
<text x="389.9" y="135.1" transform="rotate(90 389.9 135.1)">R45</text>
<text x="397.5" y="135.1" transform="rotate(90 397.5 135.1)">R46</text>
<text x="357.1" y="143.4" transform="rotate(90 357.1 143.4)">10PF</text>
<text x="364.7" y="143.4" transform="rotate(90 364.7 143.4)">10PF</text>
<text x="32.4" y="147.9">C79</text>
<text x="40.9" y="147.5">4.7NF</text>
<text x="389.9" y="145.7" transform="rotate(90 389.9 145.7)">2K</text>
<text x="397.5" y="145.7" transform="rotate(90 397.5 145.7)">2K</text>
<text x="59.9" y="161.1" transform="rotate(90 59.9 161.1)">D4</text>
<text x="73.9" y="157.9" transform="rotate(90 73.9 157.9)">L8</text>
<text x="54.8" y="162.4" transform="rotate(90 54.8 162.4)">BAV99B5003</text>
<text x="63.7" y="162.4" transform="rotate(90 63.7 162.4)">3</text>
<text x="68.8" y="165" transform="rotate(90 68.8 165)">D2-3_A</text>
<text x="192" y="163.1" transform="rotate(90 192 163.1)">C45</text>
<text x="198.3" y="163.1" transform="rotate(90 198.3 163.1)">C14</text>
<text x="61.2" y="173.6" transform="rotate(90 61.2 173.6)">1</text>
<text x="66.3" y="173.6" transform="rotate(90 66.3 173.6)">2</text>
<text x="73.9" y="173.3" transform="rotate(90 73.9 173.3)">82N/NC</text>
<text x="192" y="171.3" transform="rotate(90 192 171.3)">470PF/NC</text>
<text x="198.3" y="171.3" transform="rotate(90 198.3 171.3)">47NF</text>
<text x="206" y="170.7" transform="rotate(90 206 170.7)">C41</text>
<text x="206" y="178.9" transform="rotate(90 206 178.9)">100NF</text>
<text x="221" y="198.6" transform="rotate(90 221 198.6)">R38</text>
<text x="237.5" y="198.6" transform="rotate(90 237.5 198.6)">R44</text>
<text x="270.1" y="198.7">C2</text>
<text x="276.4" y="198.3">5.6PF/NC</text>
<text x="221" y="209.2" transform="rotate(90 221 209.2)">430</text>
<text x="237.5" y="209.2" transform="rotate(90 237.5 209.2)">390/NC</text>
<text x="264.4" y="205" transform="rotate(90 264.4 205)">C69</text>
<text x="287.2" y="206.2" transform="rotate(90 287.2 206.2)">C70</text>
<text x="14" y="210.2">5V0_MOS_C</text>
<text x="73.7" y="210.2">3V3_MOS_C</text>
<text x="264.4" y="213.2" transform="rotate(90 264.4 213.2)">30PF</text>
<text x="287.2" y="214.5" transform="rotate(90 287.2 214.5)">30PF</text>
<text x="79" y="221.4" transform="rotate(90 79 221.4)">L6</text>
<text x="221.2" y="218.9" transform="rotate(90 221.2 218.9)">C44</text>
<text x="231.4" y="218.9" transform="rotate(90 231.4 218.9)">C76</text>
<text x="244.1" y="218.9" transform="rotate(90 244.1 218.9)">C77</text>
<text x="221.2" y="227.2" transform="rotate(90 221.2 227.2)">220NF</text>
<text x="231.4" y="227.2" transform="rotate(90 231.4 227.2)">2.7NF</text>
<text x="244.1" y="227.2" transform="rotate(90 244.1 227.2)">6.8N</text>
<text x="16.5" y="228.2" transform="rotate(-90 16.5 228.2)">220OHM</text>
<text x="273.3" y="228.8">16MHZ</text>
<text x="14" y="239.9" transform="rotate(-90 14 239.9)">LB3</text>
<text x="79" y="236.8" transform="rotate(90 79 236.8)">4.7UH/NC</text>
<text x="44.4" y="240.7">U1</text>
<text x="57.4" y="242.4">AZ1117</text>
<text x="43" y="248.3">3</text>
<text x="64.8" y="248.3">2</text>
<text x="64.8" y="250.8">4</text>
<text x="19.3" y="255.8" transform="rotate(90 19.3 255.8)">C34</text>
<text x="52.7" y="253.9" transform="rotate(90 52.7 253.9)">1</text>
<text x="29.4" y="260" transform="rotate(90 29.4 260)">1</text>
<text x="32" y="258.9" transform="rotate(90 32 258.9)">C4</text>
<text x="57.8" y="262.5">R42</text>
<text x="68.3" y="262.5">150</text>
<text x="86.6" y="261.3" transform="rotate(90 86.6 261.3)">1</text>
<text x="89.1" y="260.2" transform="rotate(90 89.1 260.2)">C60</text>
<text x="95.5" y="258.3" transform="rotate(90 95.5 258.3)">C33</text>
<text x="103.1" y="259.8" transform="rotate(90 103.1 259.8)">C5</text>
<text x="19.3" y="265.3" transform="rotate(90 19.3 265.3)">100NF</text>
<text x="29.4" y="265.8" transform="rotate(90 29.4 265.8)">2</text>
<text x="32.5" y="266.8" transform="rotate(90 32.5 266.8)">100UF</text>
<text x="54.6" y="266.1" transform="rotate(90 54.6 266.1)">R1</text>
<text x="86.6" y="267.1" transform="rotate(90 86.6 267.1)">2</text>
<text x="88.9" y="266.6" transform="rotate(90 88.9 266.6)">220UF</text>
<text x="96.5" y="266.8" transform="rotate(90 96.5 266.8)">100NF</text>
<text x="103.4" y="267.1" transform="rotate(90 103.4 267.1)">10NF</text>
<text x="54.8" y="276.2" transform="rotate(90 54.8 276.2)">249</text>
</g>
<g font-size="2.5">
<text x="365.8" y="26">3130_AGC</text>
<text x="223.5" y="33.6">3V3_C</text>
<text x="285.8" y="32.4">3V3_C</text>
<text x="59.7" y="36.2">RF_OUT_18250B</text>
<text x="59.7" y="38.7">RF_IN_18250B</text>
<text x="397.5" y="78.1">DEMO_VIN</text>
<text x="16.5" y="90.8">RF_IN_18250B</text>
<text x="397.5" y="90.8">DEMO_VIP</text>
<text x="206.8" y="102.5">LT</text>
<text x="395" y="116.2">18250B_SCL_T</text>
<text x="395" y="128.9">18250B_SDA_T</text>
<text x="15.2" y="147.9">RF_OUT_18250B</text>
<text x="191.8" y="154.3">3V3_C</text>
<text x="400" y="153">3V3_C</text>
<text x="19" y="217.8">5V0_MOS_C</text>
<text x="44.4" y="249.5">VIN</text>
<text x="57.4" y="249.5">VOUT1</text>
<text x="86.4" y="248.3">3V3_C</text>
<text x="52.4" y="253.4">ADJ</text>
<text x="57.4" y="252">VOUT2</text>
<text x="27.4" y="263">+</text>
<text x="84.6" y="264.3">+</text>
</g>
<g font-size="2.1">
<text x="34.3" y="39.8">ANT_IN</text>
<text x="36.8" y="37.3">LOOP</text>
<text x="36.8" y="44.9">GND1</text>
<text x="36.8" y="47.4">GND2</text>
<text x="36.8" y="50">GND3</text>
<text x="36.8" y="52.5">GND4</text>
<text x="36.8" y="55.1">GND5</text>
<text x="36.8" y="57.6">GND6</text>
<text x="222.8" y="72.2" transform="rotate(-90 222.8 72.2)">EPAD</text>
<text x="231.7" y="74.8" transform="rotate(-90 231.7 74.8)">VCC_RF</text>
<text x="244.4" y="73.5" transform="rotate(-90 244.4 73.5)">GPIO1</text>
<text x="257.1" y="74.8" transform="rotate(-90 257.1 74.8)">DR_CAP</text>
<text x="269.8" y="74.8" transform="rotate(-90 269.8 74.8)">GND_IF</text>
<text x="282.5" y="74.8" transform="rotate(-90 282.5 74.8)">VCC_IF</text>
<text x="295.2" y="72.2" transform="rotate(-90 295.2 72.2)">IC_4</text>
<text x="307.9" y="74.8" transform="rotate(-90 307.9 74.8)">IF_AGC</text>
<text x="320.6" y="73.5" transform="rotate(-90 320.6 73.5)">GPIO2</text>
<text x="219.7" y="79.2">XTAL_SEL1</text>
<text x="325.1" y="79.2">IFO_N</text>
<text x="219.7" y="91.9">RF_IN</text>
<text x="325.1" y="91.9">IFO_P</text>
<text x="219.7" y="104.6">RF_LT</text>
<text x="328.9" y="104.6">MS</text>
<text x="219.7" y="117.3">STO</text>
<text x="327.7" y="117.3">SCL</text>
<text x="219.7" y="130">XTAL_SEL2</text>
<text x="327.7" y="130">SDA</text>
<text x="219.7" y="142.7">IC_1</text>
<text x="326.4" y="142.7">IC_3</text>
<text x="219.7" y="155.4">VCC_PLL</text>
<text x="327.7" y="155.4">GND</text>
<text x="219.7" y="168.1">CAP_REG</text>
<text x="326.4" y="168.1">IC_2</text>
<text x="231.7" y="178.9" transform="rotate(-90 231.7 178.9)">CP</text>
<text x="244.4" y="178.9" transform="rotate(-90 244.4 178.9)">VT</text>
<text x="257.1" y="178.9" transform="rotate(-90 257.1 178.9)">GND_PLL</text>
<text x="269.8" y="178.9" transform="rotate(-90 269.8 178.9)">XTAL_N</text>
<text x="282.5" y="178.9" transform="rotate(-90 282.5 178.9)">XTAL_P</text>
<text x="295.2" y="178.9" transform="rotate(-90 295.2 178.9)">XOUT_N</text>
<text x="308.2" y="178.9" transform="rotate(-90 308.2 178.9)">XOUT_P</text>
<text x="320.6" y="178.9" transform="rotate(-90 320.6 178.9)">AS</text>
</g>
<g font-size="2.1" fill="#400040">
<text x="44.4" y="38.8">2</text>
<text x="44.4" y="36.3">1</text>
<text x="44.4" y="43.9">3</text>
<text x="44.4" y="46.4">4</text>
<text x="44.4" y="49">5</text>
<text x="44.4" y="51.5">6</text>
<text x="44.4" y="54">7</text>
<text x="44.4" y="56.6">8</text>
<text x="221.8" y="64.6" transform="rotate(-90 221.8 64.6)">33</text>
<text x="230.7" y="64.6" transform="rotate(-90 230.7 64.6)">32</text>
<text x="243.4" y="64.6" transform="rotate(-90 243.4 64.6)">31</text>
<text x="256.1" y="64.6" transform="rotate(-90 256.1 64.6)">30</text>
<text x="268.8" y="64.6" transform="rotate(-90 268.8 64.6)">29</text>
<text x="281.5" y="64.6" transform="rotate(-90 281.5 64.6)">28</text>
<text x="294.2" y="64.6" transform="rotate(-90 294.2 64.6)">27</text>
<text x="306.9" y="64.6" transform="rotate(-90 306.9 64.6)">26</text>
<text x="319.6" y="64.6" transform="rotate(-90 319.6 64.6)">25</text>
<text x="215.9" y="78.2">1</text>
<text x="334" y="78.2">24</text>
<text x="215.9" y="90.9">2</text>
<text x="334" y="90.9">23</text>
<text x="215.9" y="103.6">3</text>
<text x="334" y="103.6">22</text>
<text x="215.9" y="116.3">4</text>
<text x="334" y="116.3">21</text>
<text x="215.9" y="129">5</text>
<text x="334" y="129">20</text>
<text x="215.9" y="141.7">6</text>
<text x="334" y="141.7">19</text>
<text x="215.9" y="154.4">7</text>
<text x="334" y="154.4">18</text>
<text x="215.9" y="167.1">8</text>
<text x="334" y="167.1">17</text>
<text x="230.7" y="182.7" transform="rotate(-90 230.7 182.7)">9</text>
<text x="243.4" y="184" transform="rotate(-90 243.4 184)">10</text>
<text x="256.1" y="184" transform="rotate(-90 256.1 184)">11</text>
<text x="268.8" y="184" transform="rotate(-90 268.8 184)">12</text>
<text x="281.5" y="184" transform="rotate(-90 281.5 184)">13</text>
<text x="294.2" y="184" transform="rotate(-90 294.2 184)">14</text>
<text x="307.2" y="184" transform="rotate(-90 307.2 184)">15</text>
<text x="319.6" y="184" transform="rotate(-90 319.6 184)">16</text>
<text x="18.6" y="224.6" transform="rotate(-90 18.6 224.6)">2</text>
<text x="18.6" y="241.2" transform="rotate(-90 18.6 241.2)">1</text>
</g>
</svg>
